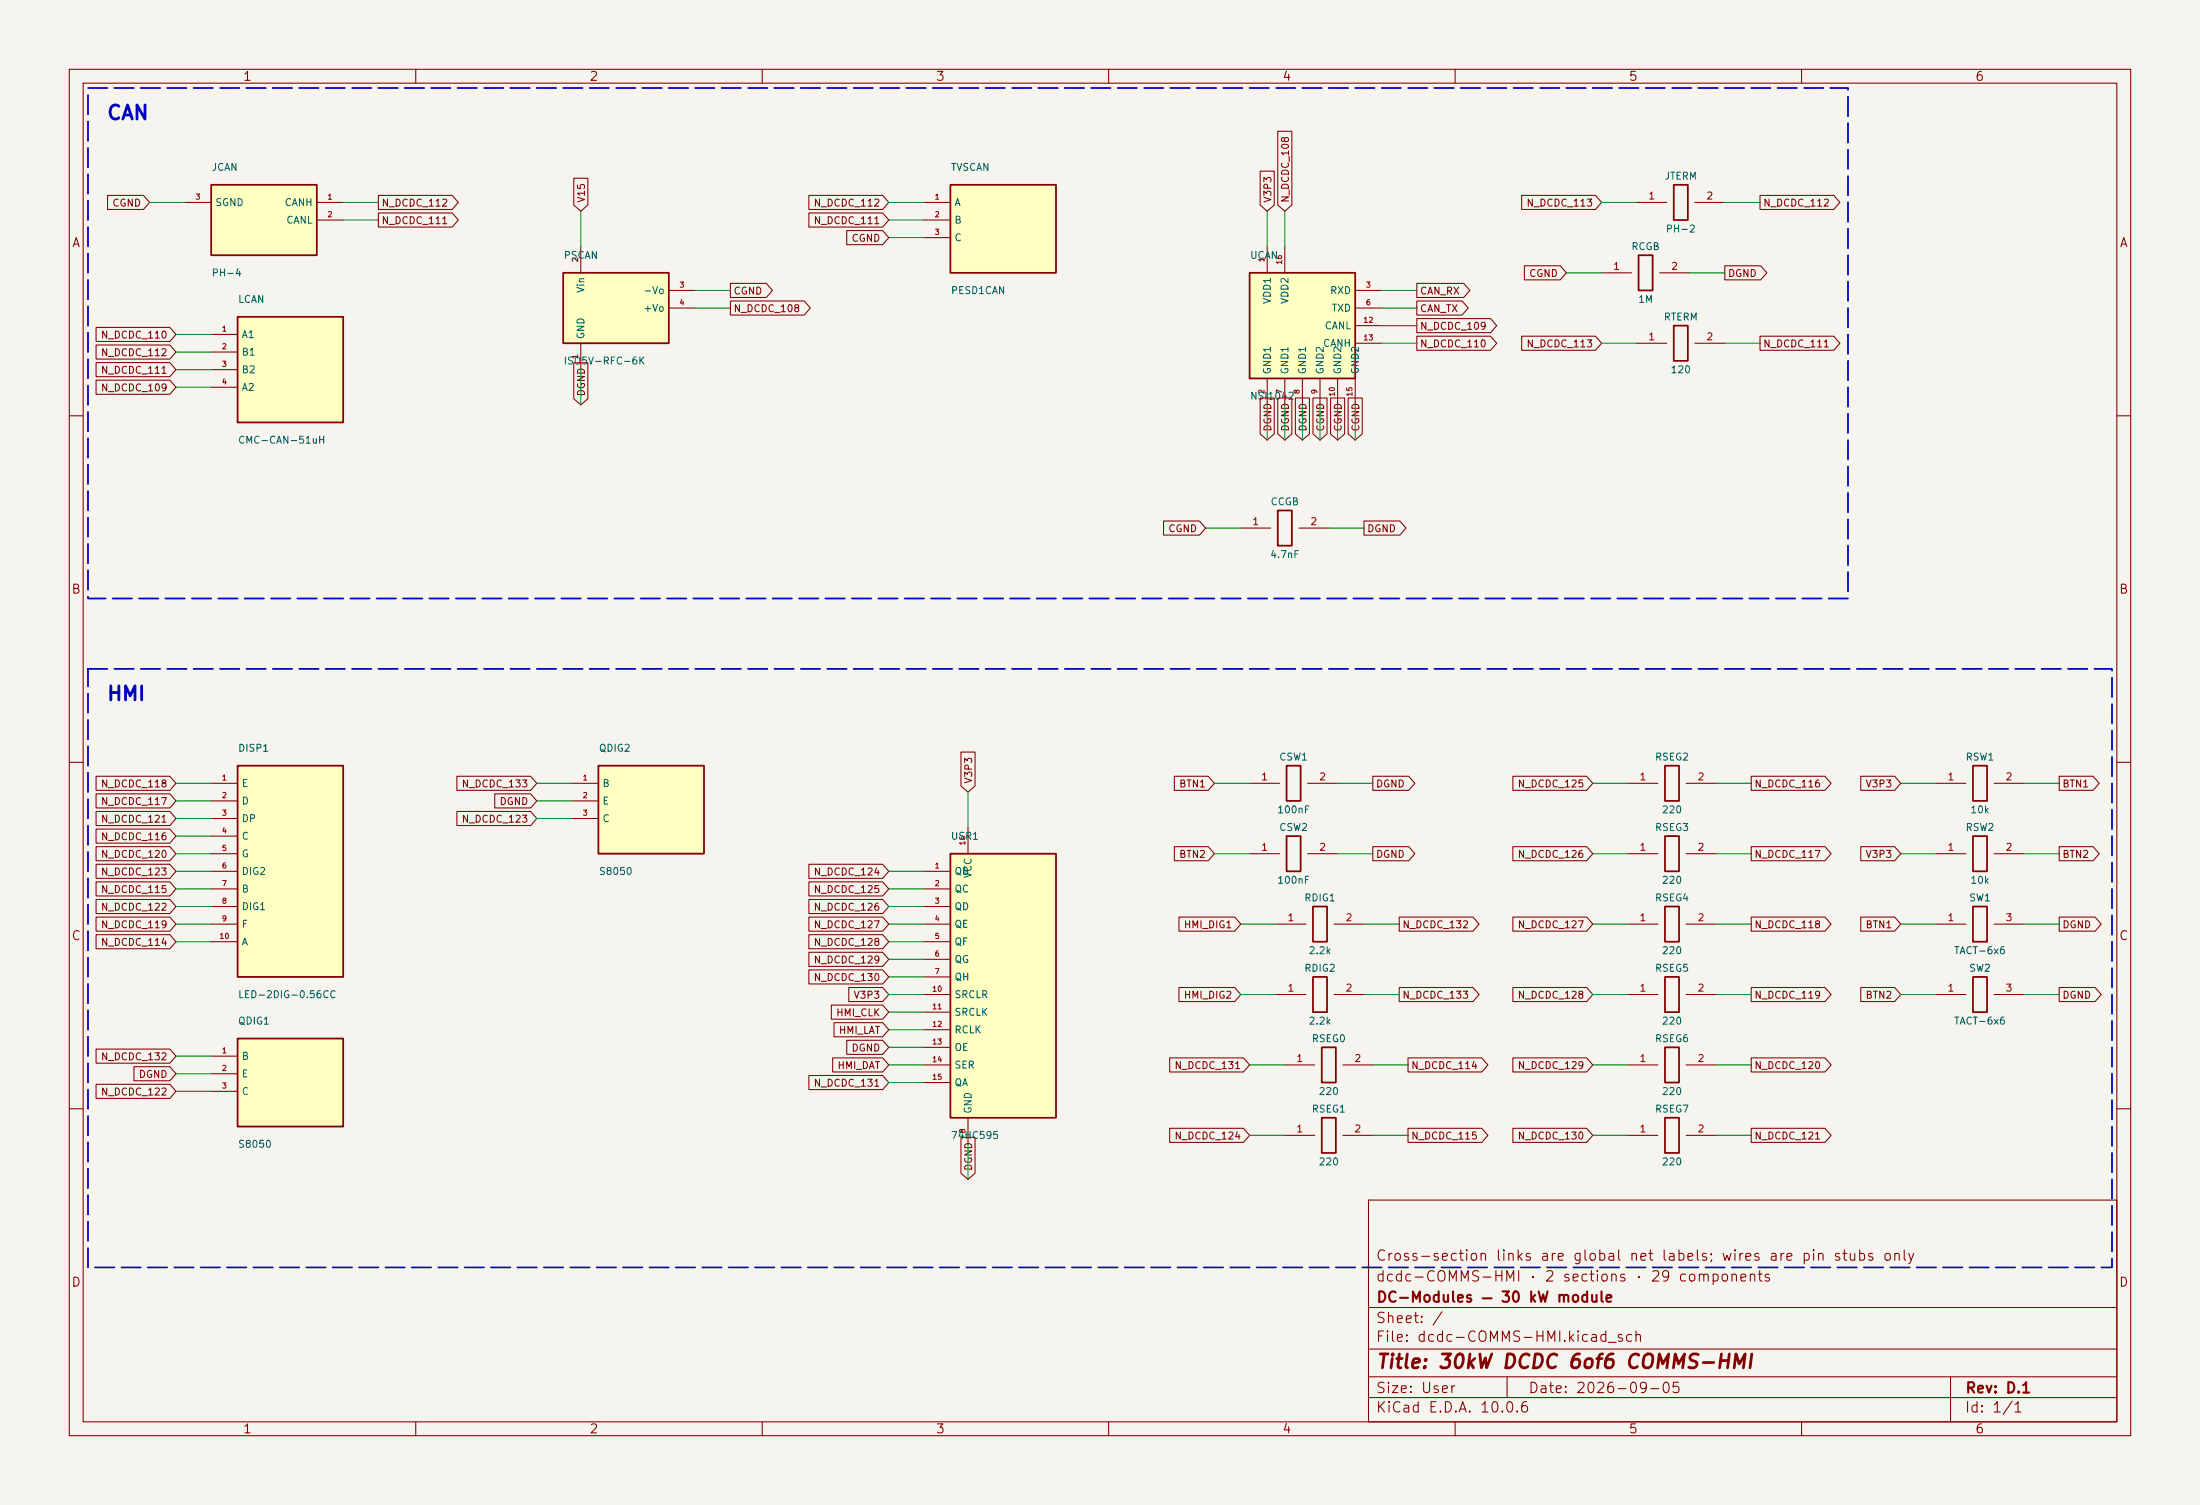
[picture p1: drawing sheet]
<svg xmlns="http://www.w3.org/2000/svg" width="317mm" height="217mm" viewBox="0 0 317 217" stroke-linecap="round" stroke-linejoin="round" font-family="sans-serif">
<path d="M0 0h317.5v217.2h-317.5z" fill="#f5f4ef" stroke="#f5f4ef" stroke-width=".14"/>
<g fill="none" stroke="#840000" stroke-width=".15">
<path d="M10 10h297.5v197.2h-297.5zM12 12h293.5v193.2h-293.5zM60 10v2M110 10v2M160 10v2M210 10v2M260 10v2M10 60h2M305.5 60h2M10 110h2M305.5 110h2M10 160h2"/>
<path d="M184.1 143.5h4.4M192.5 143.5h4.3M305.5 160h2M197.5 173.2h108v32h-108zM197.5 198.7h108M197.5 194.7h108M197.5 188.7h108M217.5 198.7v3M281.5 198.7v6.5M60 205.2v2M110 205.2v2M160 205.2v2"/>
<path d="M197.5 201.7h108M210 205.2v2M260 205.2v2"/>
</g>
<path d="M189.5 141h2v5h-2z" fill="none" stroke="#840000" stroke-width=".25"/>
<path d="M34.3 45.7h15.2v15.3h-15.2z" fill="#ffffc2"/>
<path d="M34.3 45.7h15.2v15.3h-15.2z" fill="none" stroke="#840000" stroke-width=".25"/>
<path d="M30.5 48.3h3.8M30.5 50.8h3.8M30.5 53.3h3.8M30.5 55.9h3.8" fill="none" stroke="#840000" stroke-width=".15"/>
<path d="M81.3 39.4h15.2v10.1h-15.2z" fill="#ffffc2"/>
<path d="M81.3 39.4h15.2v10.1h-15.2z" fill="none" stroke="#840000" stroke-width=".25"/>
<path d="M83.8 35.6v3.8M83.8 49.5v3.8M96.5 41.9h3.8M96.5 44.4h3.8" fill="none" stroke="#840000" stroke-width=".15"/>
<path d="M34.3 149.9h15.2v12.7h-15.2z" fill="#ffffc2"/>
<path d="M240.3 120.6h2v5.1h-2zM34.3 149.9h15.2v12.7h-15.2z" fill="none" stroke="#840000" stroke-width=".25"/>
<path d="M234.9 123.2h4.4M243.3 123.2h4.3M30.5 152.4h3.8M30.5 154.9h3.8M30.5 157.5h3.8" fill="none" stroke="#840000" stroke-width=".15"/>
<path d="M34.3 110.5h15.2v30.5h-15.2z" fill="#ffffc2"/>
<path d="M34.3 110.5h15.2v30.5h-15.2z" fill="none" stroke="#840000" stroke-width=".25"/>
<path d="M30.5 113h3.8M30.5 115.6h3.8M30.5 118.1h3.8M30.5 120.6h3.8M30.5 123.2h3.8M30.5 125.7h3.8M30.5 128.3h3.8M30.5 130.8h3.8M30.5 133.3h3.8M30.5 135.9h3.8" fill="none" stroke="#840000" stroke-width=".15"/>
<path d="M86.4 110.5h15.2v12.7h-15.2z" fill="#ffffc2"/>
<path d="M86.4 110.5h15.2v12.7h-15.2zM240.3 130.8h2v5.1h-2z" fill="none" stroke="#840000" stroke-width=".25"/>
<path d="M82.5 113h3.9M82.5 115.6h3.9M82.5 118.1h3.9M234.9 133.3h4.4M243.3 133.3h4.3" fill="none" stroke="#840000" stroke-width=".15"/>
<path d="M137.2 123.2h15.2v38.1h-15.2z" fill="#ffffc2"/>
<path d="M236.5 36.8h2v5.1h-2zM137.2 123.2h15.2v38.1h-15.2zM190.8 151.1h2v5.1h-2zM240.3 141h2v5h-2zM240.3 151.1h2v5.1h-2zM190.8 161.3h2v5.1h-2zM240.3 161.3h2v5.1h-2z" fill="none" stroke="#840000" stroke-width=".25"/>
<g fill="none" stroke="#840000" stroke-width=".15">
<path d="M231.1 39.4h4.4M239.5 39.4h4.3M139.7 119.4v3.8M133.3 125.7h3.9M133.3 128.3h3.9M133.3 130.8h3.9M133.3 133.3h3.9M133.3 135.9h3.9M133.3 138.4h3.9M133.3 141h3.9M133.3 143.5h3.9M133.3 146h3.9"/>
<path d="M133.3 148.6h3.9M133.3 151.1h3.9M133.3 153.7h3.9M133.3 156.2h3.9M185.4 153.7h4.3M193.8 153.7h4.3M234.9 143.5h4.4M234.9 153.7h4.4M243.3 143.5h4.3M243.3 153.7h4.3M139.7 161.3v3.8M185.4 163.8h4.3"/>
<path d="M193.8 163.8h4.3M234.9 163.8h4.4M243.3 163.8h4.3"/>
</g>
<path d="M180.3 39.4h15.3v15.2h-15.3z" fill="#ffffc2"/>
<path d="M180.3 39.4h15.3v15.2h-15.3zM241.6 26.7h2v5h-2zM241.6 47h2v5.1h-2zM184.4 73.7h2v5h-2z" fill="none" stroke="#840000" stroke-width=".25"/>
<g fill="none" stroke="#840000" stroke-width=".15">
<path d="M182.9 35.6v3.8M185.4 35.6v3.8M236.2 29.2h4.3M244.6 29.2h4.3M182.9 54.6v3.8M185.4 54.6v3.8M188 54.6v3.8M190.5 54.6v3.8M193 54.6v3.8M195.6 41.9h3.8M195.6 44.4h3.8M195.6 47h3.8"/>
<path d="M195.6 49.5h3.8M195.6 54.6v3.8M236.2 49.5h4.3M244.6 49.5h4.3M179.1 76.2h4.3M187.5 76.2h4.3"/>
</g>
<path d="M30.5 26.7h15.2v10.1h-15.2z" fill="#ffffc2"/>
<path d="M30.5 26.7h15.2v10.1h-15.2zM284.7 120.6h2.1v5.1h-2.1z" fill="none" stroke="#840000" stroke-width=".25"/>
<path d="M26.7 29.2h3.8M45.7 29.2h3.8M45.7 31.7h3.8M279.4 123.2h4.3M287.8 123.2h4.3" fill="none" stroke="#840000" stroke-width=".15"/>
<path d="M137.2 26.7h15.2v12.7h-15.2z" fill="#ffffc2"/>
<path d="M137.2 26.7h15.2v12.7h-15.2zM185.7 110.5h2v5.1h-2zM240.3 110.5h2v5.1h-2zM284.7 110.5h2.1v5.1h-2.1zM185.7 120.6h2v5.1h-2zM189.5 130.8h2v5.1h-2zM284.7 130.8h2.1v5.1h-2.1zM284.7 141h2.1v5h-2.1z" fill="none" stroke="#840000" stroke-width=".25"/>
<g fill="none" stroke="#840000" stroke-width=".15">
<path d="M184.4 18.9h2v10.7l-1 .9-1-.9zM15.5 28.2h5.2l.9 1-.9 1h-5.2zM54.6 30.7h10.7l.8 1-.8 1.1h-10.7zM54.6 28.2h10.7l.8 1-.8 1h-10.7zM82.8 25.7h2v3.9l-1 .9-1-.9zM116.7 30.7h10.7l.9 1-.9 1.1h-10.7zM116.7 28.2h10.7l.9 1-.9 1h-10.7zM122.2 33.3h5.2l.9 1-.9 1h-5.2zM133.3 29.2h3.9M133.3 31.7h3.9M133.3 34.3h3.9M181.9 24.7h2v4.9l-1 .9-1-.9z"/>
<path d="M219.6 28.2h10.7l.8 1-.8 1h-10.7zM220 38.4h5.2l.9 1-.9 1h-5.2zM248.9 38.4h5.2l.9 1-.9 1h-5.2zM254 28.2h10.6l.9 1-.9 1h-10.6zM13.9 54.9h10.6l.9 1-.9 1h-10.6zM13.9 52.3h10.6l.9 1-.9 1.1h-10.6zM13.9 49.8h10.6l.9 1-.9 1h-10.6zM13.9 47.2h10.6l.9 1.1-.9 1h-10.6zM82.8 52.4h2v5.1l-1 .9-1-.9zM105.4 40.9h5.2l.9 1-.9 1h-5.2zM105.4 43.4h10.7l.8 1-.8 1.1h-10.7zM181.9 57.4h2v5.2l-1 .9-1-.9z"/>
<path d="M184.4 57.4h2v5.2l-1 .9-1-.9zM186.9 57.4h2.1v5.2l-1 .9-1.1-.9zM189.5 57.4h2v5.2l-1 .9-1-.9zM192 57.4h2.1v5.2l-1.1 .9-1-.9zM194.6 57.4h2v5.2l-1 .9-1-.9zM204.5 48.5h10.6l.9 1-.9 1h-10.6zM204.5 40.9h6.7l.9 1-.9 1h-6.7zM204.5 43.4h6.5l.9 1-.9 1.1h-6.5zM204.5 46h10.6l.9 1-.9 1h-10.6zM219.6 48.5h10.7l.8 1-.8 1h-10.7zM254 48.5h10.6l.9 1-.9 1h-10.6zM167.9 75.2h5.2l.9 1-.9 1h-5.2z"/>
<path d="M196.8 75.2h5.2l.9 1-.9 1h-5.2zM13.9 119.6h10.6l.9 1-.9 1.1h-10.6zM13.9 117.1h10.6l.9 1-.9 1h-10.6zM13.9 114.6h10.6l.9 1-.9 1h-10.6zM13.9 112h10.6l.9 1-.9 1h-10.6zM65.9 117.1h10.7l.9 1-.9 1h-10.7zM65.9 112h10.7l.9 1-.9 1h-10.7zM71.4 114.6h5.2l.9 1-.9 1h-5.2zM138.7 108.5h2v4.9l-1 .9-1-.9zM169.5 112h4.9l.9 1-.9 1h-4.9zM180.3 113h4.4M188.7 113h4.3"/>
<path d="M198.1 112h5.2l.9 1-.9 1h-5.2zM218.3 112h10.7l.9 1-.9 1h-10.7zM234.9 113h4.4M243.3 113h4.3M252.7 112h10.7l.9 1-.9 1h-10.7zM268.5 112h4.9l.9 1-.9 1h-4.9zM279.4 113h4.3M287.8 113h4.3M297.2 112h4.9l.9 1-.9 1h-4.9zM13.9 134.9h10.6l.9 1-.9 1h-10.6zM13.9 132.3h10.6l.9 1-.9 1.1h-10.6zM13.9 129.8h10.6l.9 1-.9 1h-10.6z"/>
<path d="M13.9 127.3h10.6l.9 1-.9 1h-10.6zM13.9 124.7h10.6l.9 1-.9 1h-10.6zM13.9 122.2h10.6l.9 1-.9 1h-10.6zM116.7 140h10.7l.9 1-.9 1h-10.7zM116.7 137.4h10.7l.9 1-.9 1h-10.7zM116.7 134.9h10.7l.9 1-.9 1h-10.7zM116.7 132.3h10.7l.9 1-.9 1.1h-10.7zM116.7 129.8h10.7l.9 1-.9 1h-10.7zM116.7 127.3h10.7l.9 1-.9 1h-10.7zM116.7 124.7h10.7l.9 1-.9 1h-10.7zM169.5 122.2h4.9l.9 1-.9 1h-4.9zM170.1 132.3h8.1l.9 1-.9 1.1h-8.1z"/>
<path d="M180.3 123.2h4.4M184.1 133.3h4.4M188.7 123.2h4.3M192.5 133.3h4.3M198.1 122.2h5.2l.9 1-.9 1h-5.2zM201.9 132.3h10.7l.9 1-.9 1.1h-10.7zM218.3 132.3h10.7l.9 1-.9 1.1h-10.7zM218.3 122.2h10.7l.9 1-.9 1h-10.7zM252.7 122.2h10.7l.9 1-.9 1h-10.7zM252.7 132.3h10.7l.9 1-.9 1.1h-10.7zM268.5 132.3h4.9l.9 1-.9 1.1h-4.9zM268.5 122.2h4.9l.9 1-.9 1h-4.9z"/>
<path d="M279.4 133.3h4.3M287.8 133.3h4.3M297.2 122.2h4.9l.9 1-.9 1h-4.9zM297.2 132.3h5.2l.8 1-.8 1.1h-5.2zM13.9 151.4h10.6l.9 1-.9 1h-10.6zM13.9 156.5h10.6l.9 1-.9 1h-10.6zM19.3 153.9h5.2l.9 1-.9 1.1h-5.2zM116.7 155.2h10.7l.9 1-.9 1h-10.7zM120 145h7.4l.9 1-.9 1.1h-7.4zM120.2 152.7h7.2l.9 1-.9 1h-7.2zM120.4 147.6h7l.9 1-.9 1h-7zM122.2 150.1h5.2l.9 1-.9 1h-5.2z"/>
<path d="M122.5 142.5h4.9l.9 1-.9 1h-4.9zM168.8 152.7h10.7l.8 1-.8 1h-10.7zM170.1 142.5h8.1l.9 1-.9 1h-8.1zM201.9 142.5h10.7l.9 1-.9 1h-10.7zM203.2 152.7h10.6l.9 1-.9 1h-10.6zM218.3 142.5h10.7l.9 1-.9 1h-10.7zM218.3 152.7h10.7l.9 1-.9 1h-10.7zM252.7 142.5h10.7l.9 1-.9 1h-10.7zM252.7 152.7h10.7l.9 1-.9 1h-10.7zM268.5 142.5h4.9l.9 1-.9 1h-4.9zM279.4 143.5h4.3M287.8 143.5h4.3"/>
<path d="M297.2 142.5h5.2l.8 1-.8 1h-5.2zM138.7 164.1h2v5.2l-1 .9-1-.9zM168.8 162.8h10.7l.8 1-.8 1h-10.7zM203.2 162.8h10.6l.9 1-.9 1h-10.6zM218.3 162.8h10.7l.9 1-.9 1h-10.7zM252.7 162.8h10.7l.9 1-.9 1h-10.7z"/>
</g>
<g fill="none" stroke="#009600" stroke-width=".15">
<path d="M21.6 29.2h5.1M49.5 29.2h5.1M49.5 31.7h5.1M83.8 30.5v5.1M128.3 29.2h5M128.3 31.7h5M128.3 34.3h5M182.9 30.5v5.1M185.4 30.5v5.1M226.1 39.4h5M231.1 29.2h5.1M243.8 39.4h5.1"/>
<path d="M248.9 29.2h5.1M25.4 48.3h5.1M25.4 55.9h5.1M25.4 50.8h5.1M25.4 53.3h5.1M83.8 53.3v5.1M100.3 44.4h5.1M100.3 41.9h5.1M182.9 58.4v5.1M185.4 58.4v5.1M188 58.4v5.1M190.5 58.4v5.1"/>
<path d="M193 58.4v5.1M195.6 58.4v5.1M199.4 49.5h5.1M199.4 44.4h5.1M199.4 41.9h5.1M199.4 47h5.1M231.1 49.5h5.1M248.9 49.5h5.1M174 76.2h5.1M191.8 76.2h5M25.4 113h5.1M25.4 115.6h5.1"/>
<path d="M25.4 118.1h5.1M77.5 113h5M77.5 115.6h5M77.5 118.1h5M139.7 114.3v5.1M175.3 113h5M193 113h5.1M229.9 113h5M247.6 113h5.1M274.3 113h5.1M292.1 113h5.1M25.4 135.9h5.1"/>
<path d="M25.4 130.8h5.1M25.4 125.7h5.1M25.4 123.2h5.1M25.4 133.3h5.1M25.4 120.6h5.1M25.4 128.3h5.1M128.3 135.9h5M128.3 130.8h5M128.3 125.7h5M128.3 138.4h5M128.3 133.3h5M128.3 128.3h5"/>
<path d="M175.3 123.2h5M179.1 133.3h5M193 123.2h5.1M196.8 133.3h5.1M229.9 123.2h5M229.9 133.3h5M247.6 123.2h5.1M247.6 133.3h5.1M274.3 123.2h5.1M274.3 133.3h5.1M292.1 123.2h5.1M292.1 133.3h5.1"/>
<path d="M25.4 152.4h5.1M25.4 154.9h5.1M25.4 157.5h5.1M128.3 153.7h5M128.3 141h5M128.3 143.5h5M128.3 146h5M128.3 148.6h5M128.3 151.1h5M128.3 156.2h5M179.1 143.5h5M180.3 153.7h5.1"/>
<path d="M196.8 143.5h5.1M198.1 153.7h5.1M229.9 153.7h5M229.9 143.5h5M247.6 153.7h5.1M247.6 143.5h5.1M274.3 143.5h5.1M292.1 143.5h5.1M139.7 165.1v5.1M180.3 163.8h5.1M198.1 163.8h5.1M229.9 163.8h5"/>
<path d="M247.6 163.8h5.1"/>
</g>
<path d="M12.7 12.7h254v73.7h-254zM12.7 96.5h292.1v86.4h-292.1z" fill="none" stroke="#0000c2" stroke-width=".25" stroke-dasharray="2.8 1"/>
<g font-size="2" fill="#0000c2">
<text x="15.3" y="17.8">CAN</text>
<text x="15.3" y="101.6">HMI</text>
</g>
<text font-size="2" fill="#840000" x="198.5" y="198">Title: 30kW DCDC 6of6 COMMS-HMI</text>
<g font-size="1.5" fill="#840000">
<text x="198.5" y="185.3">dcdc-COMMS-HMI · 2 sections · 29 components</text>
<text x="198.5" y="182.3">Cross-section links are global net labels; wires are pin stubs only</text>
<text x="198.5" y="191.3">Sheet: /</text>
<text x="198.5" y="188.3">DC-Modules — 30 kW module</text>
<text x="198.5" y="194">File: dcdc-COMMS-HMI.kicad_sch</text>
<text x="198.5" y="201.4">Size: User</text>
<text x="220.5" y="201.4">Date: 2026-09-05</text>
<text x="283.5" y="201.4">Rev: D.1</text>
<text x="198.5" y="204.2">KiCad E.D.A. 10.0.6</text>
<text x="283.5" y="204.2">Id: 1/1</text>
</g>
<g font-size="1.3" fill="#840000">
<text x="35" y="12">1</text>
<text x="85" y="12">2</text>
<text x="135" y="12">3</text>
<text x="185" y="12">4</text>
<text x="235" y="12">5</text>
<text x="285" y="12">6</text>
<text x="10.3" y="36">A</text>
<text x="305.8" y="36">A</text>
<text x="10.2" y="86">B</text>
<text x="305.7" y="86">B</text>
<text x="10.2" y="136">C</text>
<text x="305.7" y="136">C</text>
<text x="10.2" y="186">D</text>
<text x="305.7" y="186">D</text>
<text x="35" y="207.2">1</text>
<text x="85" y="207.2">2</text>
<text x="135" y="207.2">3</text>
<text x="185" y="207.2">4</text>
<text x="235" y="207.2">5</text>
<text x="285" y="207.2">6</text>
</g>
<g font-size="1" fill="#006464">
<text x="30.5" y="24.9">JCAN</text>
<text x="31" y="30">SGND</text>
<text x="41" y="30">CANH</text>
<text x="137.1" y="24.9">TVSCAN</text>
<text x="137.7" y="30">A</text>
<text x="240.1" y="26.2">JTERM</text>
<text x="41.2" y="32.5">CANL</text>
<text x="137.7" y="32.5">B</text>
<text x="137.7" y="35.1">C</text>
<text x="240.3" y="33.8">PH-2</text>
<text x="30.5" y="40.1">PH-4</text>
<text x="81.3" y="37.6">PSCAN</text>
<text x="180.3" y="37.6">UCAN</text>
<text x="235.4" y="36.3">RCGB</text>
<text x="34.3" y="43.9">LCAN</text>
<text x="84.6" y="42.4" transform="rotate(-90 84.6 42.4)">Vin</text>
<text x="92.8" y="42.7">-Vo</text>
<text x="92.8" y="45.2">+Vo</text>
<text x="137.1" y="42.7">PESD1CAN</text>
<text x="183.6" y="44" transform="rotate(-90 183.6 44)">VDD1</text>
<text x="186.2" y="44" transform="rotate(-90 186.2 44)">VDD2</text>
<text x="191.1" y="47.8">CANL</text>
<text x="191.9" y="42.7">RXD</text>
<text x="192.1" y="45.2">TXD</text>
<text x="236.3" y="43.9">1M</text>
<text x="240" y="46.5">RTERM</text>
<text x="34.8" y="49">A1</text>
<text x="34.8" y="51.6">B1</text>
<text x="81.3" y="52.8">ISO5V-RFC-6K</text>
<text x="84.6" y="49" transform="rotate(-90 84.6 49)">GND</text>
<text x="190.9" y="50.3">CANH</text>
<text x="34.8" y="54.1">B2</text>
<text x="34.8" y="56.6">A2</text>
<text x="180.3" y="57.9">NSI1042</text>
<text x="183.6" y="54.1" transform="rotate(-90 183.6 54.1)">GND1</text>
<text x="186.2" y="54.1" transform="rotate(-90 186.2 54.1)">GND1</text>
<text x="188.7" y="54.1" transform="rotate(-90 188.7 54.1)">GND1</text>
<text x="191.3" y="54.1" transform="rotate(-90 191.3 54.1)">GND2</text>
<text x="193.8" y="54.1" transform="rotate(-90 193.8 54.1)">GND2</text>
<text x="196.3" y="54.1" transform="rotate(-90 196.3 54.1)">GND2</text>
<text x="241" y="54.1">120</text>
<text x="34.3" y="64.3">CMC-CAN-51uH</text>
<text x="183.3" y="73.2">CCGB</text>
<text x="183.2" y="80.8">4.7nF</text>
<text x="34.3" y="108.7">DISP1</text>
<text x="34.8" y="113.8">E</text>
<text x="86.3" y="108.7">QDIG2</text>
<text x="86.9" y="113.8">B</text>
<text x="184.5" y="110">CSW1</text>
<text x="238.8" y="110">RSEG2</text>
<text x="283.6" y="110">RSW1</text>
<text x="34.8" y="116.3">D</text>
<text x="34.8" y="118.9">DP</text>
<text x="86.9" y="116.3">E</text>
<text x="86.9" y="118.9">C</text>
<text x="184.2" y="117.6">100nF</text>
<text x="239.7" y="117.6">220</text>
<text x="284.3" y="117.6">10k</text>
<text x="34.8" y="121.4">C</text>
<text x="34.8" y="124">G</text>
<text x="137.1" y="121.4">USR1</text>
<text x="184.5" y="120.1">CSW2</text>
<text x="238.8" y="120.1">RSEG3</text>
<text x="283.6" y="120.1">RSW2</text>
<text x="34.8" y="126.5">DIG2</text>
<text x="34.8" y="129">B</text>
<text x="34.8" y="131.6">DIG1</text>
<text x="86.3" y="126.5">S8050</text>
<text x="137.7" y="126.5">QB</text>
<text x="137.7" y="129">QC</text>
<text x="137.7" y="131.6">QD</text>
<text x="140.5" y="126.8" transform="rotate(-90 140.5 126.8)">VCC</text>
<text x="184.2" y="127.8">100nF</text>
<text x="188.1" y="130.3">RDIG1</text>
<text x="238.8" y="130.3">RSEG4</text>
<text x="239.7" y="127.8">220</text>
<text x="284.1" y="130.3">SW1</text>
<text x="284.3" y="127.8">10k</text>
<text x="34.8" y="134.1">F</text>
<text x="34.8" y="136.7">A</text>
<text x="137.7" y="134.1">QE</text>
<text x="137.7" y="136.7">QF</text>
<text x="188.8" y="137.9">2.2k</text>
<text x="239.7" y="137.9">220</text>
<text x="281.9" y="137.9">TACT-6x6</text>
<text x="137.7" y="139.2">QG</text>
<text x="137.7" y="141.7">QH</text>
<text x="188.1" y="140.5">RDIG2</text>
<text x="238.8" y="140.5">RSEG5</text>
<text x="284.1" y="140.5">SW2</text>
<text x="34.3" y="148.1">QDIG1</text>
<text x="34.3" y="144.3">LED-2DIG-0.56CC</text>
<text x="137.7" y="144.3">SRCLR</text>
<text x="137.7" y="146.8">SRCLK</text>
<text x="137.7" y="149.4">RCLK</text>
<text x="188.8" y="148.1">2.2k</text>
<text x="239.7" y="148.1">220</text>
<text x="281.9" y="148.1">TACT-6x6</text>
<text x="34.8" y="153.2">B</text>
<text x="34.8" y="155.7">E</text>
<text x="137.7" y="151.9">OE</text>
<text x="137.7" y="154.4">SER</text>
<text x="189.2" y="150.6">RSEG0</text>
<text x="238.8" y="150.6">RSEG6</text>
<text x="34.8" y="158.2">C</text>
<text x="137.7" y="157">QA</text>
<text x="140.5" y="160.8" transform="rotate(-90 140.5 160.8)">GND</text>
<text x="189.2" y="160.8">RSEG1</text>
<text x="190.2" y="158.2">220</text>
<text x="238.8" y="160.8">RSEG7</text>
<text x="239.7" y="158.2">220</text>
<text x="34.3" y="165.9">S8050</text>
<text x="137.1" y="164.6">74HC595</text>
<text x="190.2" y="168.4">220</text>
<text x="239.7" y="168.4">220</text>
</g>
<g font-size="1" fill="#840000">
<text x="84.7" y="29.3" transform="rotate(-90 84.7 29.3)">V15</text>
<text x="183.7" y="29.3" transform="rotate(-90 183.7 29.3)">V3P3</text>
<text x="186.3" y="29.3" transform="rotate(-90 186.3 29.3)">N_DCDC_108</text>
<text x="16.1" y="30.1">CGND</text>
<text x="55" y="32.6">N_DCDC_111</text>
<text x="55" y="30.1">N_DCDC_112</text>
<text x="117.3" y="32.6">N_DCDC_111</text>
<text x="117.3" y="30.1">N_DCDC_112</text>
<text x="122.8" y="35.1">CGND</text>
<text x="220.2" y="30.1">N_DCDC_113</text>
<text x="254.4" y="30.1">N_DCDC_112</text>
<text x="220.6" y="40.2">CGND</text>
<text x="249.3" y="40.2">DGND</text>
<text x="105.8" y="42.8">CGND</text>
<text x="105.8" y="45.3">N_DCDC_108</text>
<text x="204.8" y="42.8">CAN_RX</text>
<text x="204.8" y="45.3">CAN_TX</text>
<text x="204.8" y="47.8">N_DCDC_109</text>
<text x="14.5" y="51.6">N_DCDC_112</text>
<text x="14.5" y="49.1">N_DCDC_110</text>
<text x="204.8" y="50.4">N_DCDC_110</text>
<text x="220.2" y="50.4">N_DCDC_113</text>
<text x="254.4" y="50.4">N_DCDC_111</text>
<text x="14.5" y="56.7">N_DCDC_109</text>
<text x="14.5" y="54.2">N_DCDC_111</text>
<text x="84.7" y="57.3" transform="rotate(-90 84.7 57.3)">DGND</text>
<text x="183.7" y="62.4" transform="rotate(-90 183.7 62.4)">DGND</text>
<text x="186.3" y="62.4" transform="rotate(-90 186.3 62.4)">DGND</text>
<text x="188.8" y="62.4" transform="rotate(-90 188.8 62.4)">DGND</text>
<text x="191.3" y="62.4" transform="rotate(-90 191.3 62.4)">CGND</text>
<text x="193.9" y="62.4" transform="rotate(-90 193.9 62.4)">CGND</text>
<text x="196.4" y="62.4" transform="rotate(-90 196.4 62.4)">CGND</text>
<text x="168.5" y="77">CGND</text>
<text x="197.2" y="77">DGND</text>
<text x="14.5" y="113.9">N_DCDC_118</text>
<text x="66.5" y="113.9">N_DCDC_133</text>
<text x="140.5" y="113.2" transform="rotate(-90 140.5 113.2)">V3P3</text>
<text x="170.1" y="113.9">BTN1</text>
<text x="198.5" y="113.9">DGND</text>
<text x="218.9" y="113.9">N_DCDC_125</text>
<text x="253.1" y="113.9">N_DCDC_116</text>
<text x="269.2" y="113.9">V3P3</text>
<text x="297.6" y="113.9">BTN1</text>
<text x="14.5" y="119">N_DCDC_121</text>
<text x="14.5" y="116.4">N_DCDC_117</text>
<text x="66.5" y="119">N_DCDC_123</text>
<text x="72" y="116.4">DGND</text>
<text x="14.5" y="124">N_DCDC_120</text>
<text x="14.5" y="121.5">N_DCDC_116</text>
<text x="170.1" y="124">BTN2</text>
<text x="198.5" y="124">DGND</text>
<text x="218.9" y="124">N_DCDC_126</text>
<text x="253.1" y="124">N_DCDC_117</text>
<text x="269.2" y="124">V3P3</text>
<text x="297.6" y="124">BTN2</text>
<text x="14.5" y="131.7">N_DCDC_122</text>
<text x="14.5" y="129.1">N_DCDC_115</text>
<text x="14.5" y="126.6">N_DCDC_123</text>
<text x="117.3" y="131.7">N_DCDC_126</text>
<text x="117.3" y="129.1">N_DCDC_125</text>
<text x="117.3" y="126.6">N_DCDC_124</text>
<text x="14.5" y="136.7">N_DCDC_114</text>
<text x="14.5" y="134.2">N_DCDC_119</text>
<text x="117.3" y="136.7">N_DCDC_128</text>
<text x="117.3" y="134.2">N_DCDC_127</text>
<text x="170.8" y="134.2">HMI_DIG1</text>
<text x="202.3" y="134.2">N_DCDC_132</text>
<text x="218.9" y="134.2">N_DCDC_127</text>
<text x="253.1" y="134.2">N_DCDC_118</text>
<text x="269.2" y="134.2">BTN1</text>
<text x="297.6" y="134.2">DGND</text>
<text x="117.3" y="141.8">N_DCDC_130</text>
<text x="117.3" y="139.3">N_DCDC_129</text>
<text x="120.6" y="146.9">HMI_CLK</text>
<text x="121" y="149.4">HMI_LAT</text>
<text x="123.1" y="144.4">V3P3</text>
<text x="170.8" y="144.4">HMI_DIG2</text>
<text x="202.3" y="144.4">N_DCDC_133</text>
<text x="218.9" y="144.4">N_DCDC_128</text>
<text x="253.1" y="144.4">N_DCDC_119</text>
<text x="269.2" y="144.4">BTN2</text>
<text x="297.6" y="144.4">DGND</text>
<text x="14.5" y="153.2">N_DCDC_132</text>
<text x="19.9" y="155.8">DGND</text>
<text x="120.8" y="154.5">HMI_DAT</text>
<text x="122.8" y="152">DGND</text>
<text x="169.4" y="154.5">N_DCDC_131</text>
<text x="203.6" y="154.5">N_DCDC_114</text>
<text x="218.9" y="154.5">N_DCDC_129</text>
<text x="253.1" y="154.5">N_DCDC_120</text>
<text x="14.5" y="158.3">N_DCDC_122</text>
<text x="117.3" y="157.1">N_DCDC_131</text>
<text x="169.4" y="164.7">N_DCDC_124</text>
<text x="203.6" y="164.7">N_DCDC_115</text>
<text x="218.9" y="164.7">N_DCDC_130</text>
<text x="253.1" y="164.7">N_DCDC_121</text>
<text x="140.5" y="169" transform="rotate(-90 140.5 169)">DGND</text>
</g>
<g font-size="1" fill="#a90000">
<text x="237.8" y="29">1</text>
<text x="246.2" y="29">2</text>
<text x="232.7" y="39.2">1</text>
<text x="241.1" y="39.2">2</text>
<text x="237.8" y="49.3">1</text>
<text x="246.2" y="49.3">2</text>
<text x="180.6" y="76">1</text>
<text x="189" y="76">2</text>
<text x="181.9" y="112.8">1</text>
<text x="190.3" y="112.8">2</text>
<text x="236.5" y="112.8">1</text>
<text x="244.9" y="112.8">2</text>
<text x="281" y="112.8">1</text>
<text x="289.4" y="112.8">2</text>
<text x="181.9" y="123">1</text>
<text x="190.3" y="123">2</text>
<text x="236.5" y="123">1</text>
<text x="244.9" y="123">2</text>
<text x="281" y="123">1</text>
<text x="289.4" y="123">2</text>
<text x="185.7" y="133.2">1</text>
<text x="194.1" y="133.2">2</text>
<text x="236.5" y="133.2">1</text>
<text x="244.9" y="133.2">2</text>
<text x="281" y="133.2">1</text>
<text x="289.4" y="133.2">3</text>
<text x="185.7" y="143.3">1</text>
<text x="194.1" y="143.3">2</text>
<text x="236.5" y="143.3">1</text>
<text x="244.9" y="143.3">2</text>
<text x="281" y="143.3">1</text>
<text x="289.4" y="143.3">3</text>
<text x="187" y="153.5">1</text>
<text x="195.4" y="153.5">2</text>
<text x="236.5" y="153.5">1</text>
<text x="244.9" y="153.5">2</text>
<text x="187" y="163.6">1</text>
<text x="195.4" y="163.6">2</text>
<text x="236.5" y="163.6">1</text>
<text x="244.9" y="163.6">2</text>
</g>
<g font-size=".8" fill="#a90000">
<text x="28.1" y="29">3</text>
<text x="47.2" y="29">1</text>
<text x="134.8" y="29">1</text>
<text x="47.2" y="31.5">2</text>
<text x="134.8" y="31.5">2</text>
<text x="134.8" y="34.1">3</text>
<text x="83.6" y="37.9" transform="rotate(-90 83.6 37.9)">2</text>
<text x="98" y="41.7">3</text>
<text x="182.7" y="37.9" transform="rotate(-90 182.7 37.9)">1</text>
<text x="185.2" y="38.3" transform="rotate(-90 185.2 38.3)">16</text>
<text x="197" y="41.7">3</text>
<text x="98" y="44.2">4</text>
<text x="196.7" y="46.8">12</text>
<text x="197" y="44.2">6</text>
<text x="31.9" y="48">1</text>
<text x="31.9" y="50.6">2</text>
<text x="31.9" y="53.1">3</text>
<text x="83.6" y="51.9" transform="rotate(-90 83.6 51.9)">1</text>
<text x="196.7" y="49.3">13</text>
<text x="31.9" y="55.7">4</text>
<text x="182.7" y="57" transform="rotate(-90 182.7 57)">2</text>
<text x="185.2" y="57" transform="rotate(-90 185.2 57)">7</text>
<text x="187.7" y="57" transform="rotate(-90 187.7 57)">8</text>
<text x="190.3" y="57" transform="rotate(-90 190.3 57)">9</text>
<text x="192.8" y="57.3" transform="rotate(-90 192.8 57.3)">10</text>
<text x="195.4" y="57.3" transform="rotate(-90 195.4 57.3)">15</text>
<text x="31.9" y="112.8">1</text>
<text x="84" y="112.8">1</text>
<text x="31.9" y="115.3">2</text>
<text x="31.9" y="117.9">3</text>
<text x="84" y="115.3">2</text>
<text x="84" y="117.9">3</text>
<text x="31.9" y="120.4">4</text>
<text x="31.9" y="123">5</text>
<text x="31.9" y="125.5">6</text>
<text x="134.8" y="125.5">1</text>
<text x="139.5" y="122.1" transform="rotate(-90 139.5 122.1)">16</text>
<text x="31.9" y="128">7</text>
<text x="31.9" y="130.6">8</text>
<text x="134.8" y="128">2</text>
<text x="134.8" y="130.6">3</text>
<text x="31.6" y="135.7">10</text>
<text x="31.9" y="133.1">9</text>
<text x="134.8" y="133.1">4</text>
<text x="134.8" y="135.7">5</text>
<text x="134.5" y="143.3">10</text>
<text x="134.8" y="138.2">6</text>
<text x="134.8" y="140.7">7</text>
<text x="134.5" y="145.8">11</text>
<text x="134.5" y="148.4">12</text>
<text x="31.9" y="152.2">1</text>
<text x="31.9" y="154.7">2</text>
<text x="134.5" y="150.9">13</text>
<text x="134.5" y="153.4">14</text>
<text x="134.5" y="156">15</text>
<text x="31.9" y="157.3">3</text>
<text x="139.5" y="163.6" transform="rotate(-90 139.5 163.6)">8</text>
</g>
</svg>
